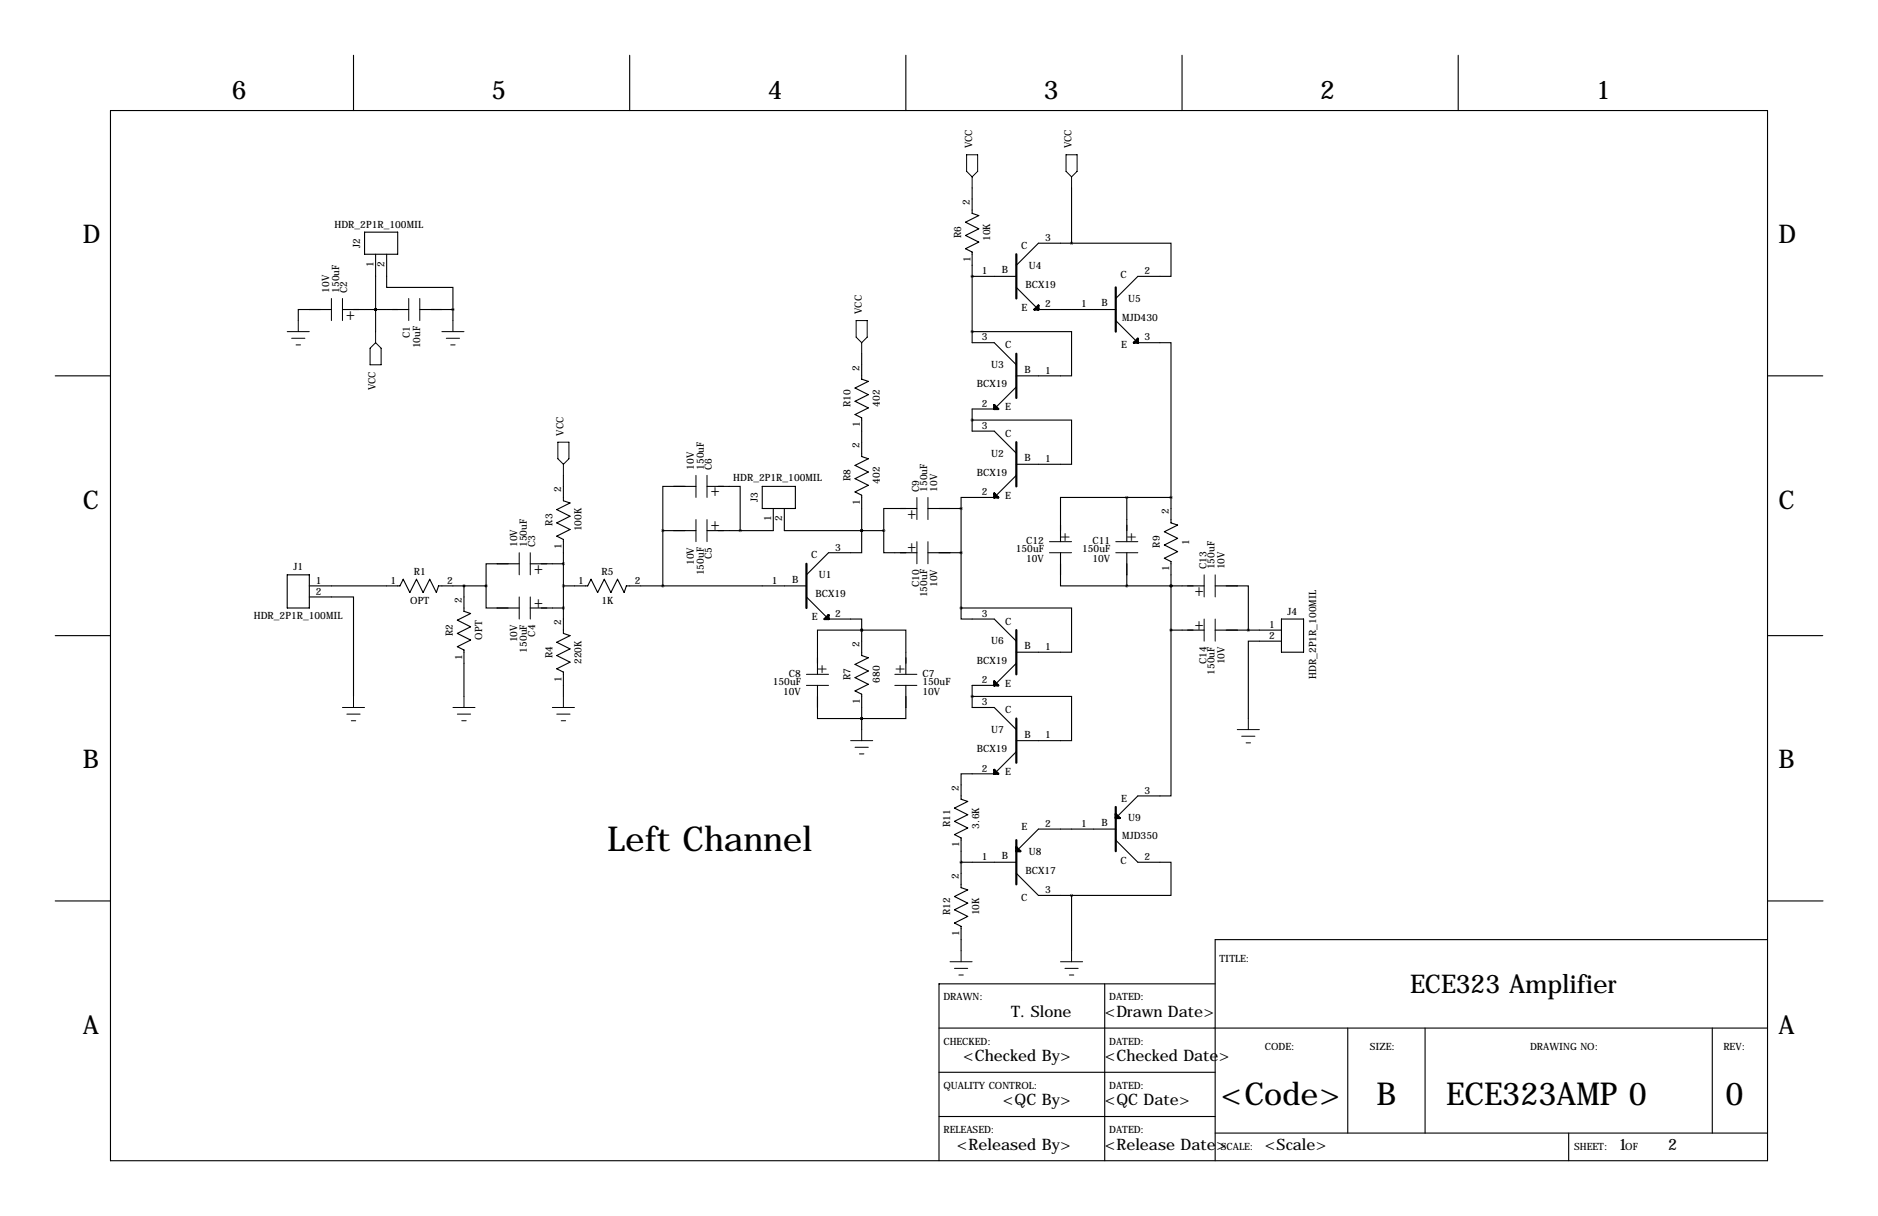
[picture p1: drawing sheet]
<svg xmlns="http://www.w3.org/2000/svg" width="432mm" height="279mm" viewBox="0 0 432 279" stroke-linecap="round" stroke-linejoin="round" font-family="sans-serif">
<g fill="none" stroke="#000" stroke-width=".25">
<path d="M81.3 12.7v12.7M144.8 12.7v12.7M208.3 12.7v12.7M271.8 12.7v12.7M335.3 12.7v12.7M25.4 25.4h381v241.3h-381zM83.8 53.3h7.6v5.1h-7.6zM86.4 58.4v17.8M88.9 58.4v7.6h15.2v5.1M223.5 43.2v5.8l1.5 .5-3 1.6 3 1.5-3 1.5 3 1.5-3 1.6 1.5 .7v20.8h5.1l5.1 5.1M246.4 55.9h22.8v7.6h-7.6l-5.1 5.1M246.4 55.9h-7.6l-5.1 5.1"/>
<path d="M246.4 43.2v12.7M76.2 71.1h-7.6v2.6M78.7 71.1h15.3M86.4 71.1h.1M96.5 71.1h7.6M104.1 71.1v2.6M223.5 63.5h.1M223.5 76.2h22.9v10.2h-12.7M223.5 63.5h10.2M233.7 66l5.1 5.1h17.7M256.5 73.7l5.1 5h7.6v35.6M12.7 86.4h12.7"/>
<path d="M198.1 81.3v5.8l1.5 .5-3 1.6 3 1.5-3 1.5 3 1.5-3 1.5 1.5 .8v8.9l1.5 .5-3 1.5 3 1.6-3 1.5 3 1.5-3 1.5 1.5 .8v8.1M223.5 96.5h22.9v10.2h-12.7M233.7 88.9l-5.1 5.1h-5.1v5.1h5.1l5.1 5M406.4 86.4h12.7M129.5 109.2v5.9l1.6 .5-3.1 1.5 3.1 1.5-3.1 1.5 3.1 1.6-3.1 1.5 1.5 .8v21.5l1.6 .5-3.1 1.6 3.1 1.5-3.1 1.5 3.1 1.5-3.1 1.6 1.5 .7v5.6M160 111.8h-7.6v10.1M162.6 111.8h7.6v10.1M175.3 111.8h7.6v5h-7.6zM177.8 116.8v5.1h-15.2M180.3 116.8v5.1h22.9M210.8 116.8h-7.6v5.1M213.4 116.8h7.6"/>
<path d="M221 116.8v22.9M233.7 109.2l-5.1 5.1h-7.6v2.5M259.1 114.3h-15.3v10.2M259.1 114.3h10.1M259.1 114.3v10.2M269.2 114.3v5.8l1.6 .6-3.1 1.5 3.1 1.5-3.1 1.5 3.1 1.5-3.1 1.6 1.5 .7v15.8M66 132.1h5.1v7.6h-5.1zM71.1 137.2h10.2v22.8M71.1 134.6h20.8l.8-1.5 1.5 3 1.6-3 1.5 3 1.5-3 1.5 3 .5-1.5h11M106.7 134.6v5.9l1.5 .5-3 1.5 3 1.5-3 1.5 3 1.6-3 1.5 1.5 .8v10.6M111.8 134.6v5.1h7.6M119.4 129.5h-7.6v5.1"/>
<path d="M121.9 139.7h7.6M121.9 129.5h7.6M129.5 134.6h5.6l.8-1.5 1.5 3 1.5-3 1.6 3 1.5-3 1.5 3 .5-1.5h41.4M152.4 121.9h7.6M152.4 121.9v12.7M185.4 137.2l5.1 5h7.6v2.6M198.1 121.9h.1M198.1 121.9v5.1h-7.6l-5.1 5.1M203.2 121.9v5.1h7.6M213.4 127h7.6M221 139.7v2.5h7.6l5.1 5.1M221 139.7h25.4v10.2h-12.7"/>
<path d="M243.8 127v7.6h15.3M259.1 134.6h17.8M259.1 127v7.6M269.2 134.6h.1M279.4 134.6h7.6v10.2M12.7 146h12.7M188 157.5v7.6h10.1M198.1 144.8h10.2v10.1M198.1 144.8h.1M198.1 144.8h-10.1v10.1M198.1 144.8v5.8l1.5 .5-3 1.6 3 1.5-3 1.5 3 1.5-3 1.6 1.5 .7v8.1M208.3 157.5v7.6h-10.2"/>
<path d="M233.7 152.4l-5.1 5.1h-5.1v5.1h5.1l5.1 5M269.2 144.8v38.1h-7.6l-5.1 5.1M269.2 144.8h7.7M279.4 144.8h15.2M294.6 147.3h-7.6v17.8M294.6 142.2h5.1v7.7h-5.1zM406.4 146h12.7M198.1 165.1h.1M223.5 160h22.9v10.2h-12.7M233.7 172.7l-5.1 5.1h-7.6v5.8l1.5 .5-3 1.6 3 1.5-3 1.5 3 1.5-3 1.6 1.5 .7v11.5l1.5 .5-3 1.5 3 1.5-3 1.5 3 1.6-3 1.5 1.5 .8v5.5M221 198.1h12.7M256.5 193l5.1 5.1h7.6v7.6h-22.8"/>
<path d="M256.5 190.5h-17.7l-5.1 5.1M12.7 207h12.7M233.7 200.7l5.1 5h7.6M246.4 205.7v12.7M406.4 215.9h-127v50.8M406.5 207h12.7M215.9 236.2h190.5M254 226.1v40.6M279.4 226.1h-63.5v40.6M309.9 236.2v24.1M327.7 236.2v24.1M393.7 236.2v24.1"/>
<path d="M215.9 246.4h63.5M215.9 256.5h63.5M279.4 260.3h127M360.7 260.3v6.4"/>
</g>
<g fill="none" stroke="#000" stroke-width=".23">
<path d="M222.2 35.6h2.6v3.8l-1.3 1.2-1.3-1.2zM245.1 35.6h2.5v3.8l-1.2 1.2-1.3-1.2zM223.5 40.6v2.6M246.4 40.6v2.6M66 76.2h5.1M67.1 77.7h3M68.1 79.2h1M68.6 73.7v2.5M76.2 68.6v5.1M78.7 68.6v5.1M86.4 76.2v2.5M94 68.6v5.1"/>
<path d="M96.5 68.6v5.1M101.6 76.2h5.1M102.6 77.7h3.1M103.6 79.2h1M104.1 73.7v2.5M196.8 73.7h2.6v3.8l-1.3 1.2-1.3-1.2zM198.1 78.7v2.6M85.1 80l1.3-1.3 1.2 1.3v3.8h-2.5zM128.3 101.6h2.5v3.8l-1.3 1.3-1.2-1.3zM129.5 106.7v2.5M160 109.2v5.1M160 119.4v5.1"/>
<path d="M162.6 109.2v5.1M162.6 119.4v5.1M210.8 114.3v5.1M213.4 114.3v5.1M119.4 127v5.1M119.4 137.2v5M121.9 127v5.1M121.9 137.2v5M210.8 124.5v5M213.4 124.5v5M241.3 124.5h5.1M241.3 127h5.1"/>
<path d="M256.5 124.5h5.1M256.5 127h5.1M276.9 132.1v5.1M279.4 132.1v5.1M185.4 154.9h5.1M185.4 157.5h5.1M205.7 154.9h5.1M205.7 157.5h5.1M276.9 142.2v5.1M279.4 142.2v5.1M78.7 162.6h5.1M79.8 164.1h3"/>
<path d="M80.8 165.6h1M81.3 160v2.6M104.1 162.6h5.1M105.2 164.1h3M106.2 165.6h1M106.7 160v2.6M127 162.6h5.1M128 164.1h3.1M129 165.6h1M129.5 160v2.6M195.6 170.2h5.1M196.6 171.7h3"/>
<path d="M197.6 173.2h1M198.1 167.6v2.6M284.5 167.6h5.1M285.5 169.2h3M286.5 170.7h1M287 165.1v2.5M221 218.4v2.6M246.4 218.4v2.6M218.4 221h5.1M219.5 222.5h3M220.5 224h1M243.8 221h5.1"/>
<path d="M244.9 222.5h3M245.9 224h1"/>
</g>
<g fill="none" stroke="#000" stroke-width=".51">
<path d="M233.7 58.4v10.2M238.8 70.2v.9h-1zM256.5 66v10.2M261.6 77.8v.9h-.9zM228.6 93.1l.9 .9h-.9zM233.7 81.3v10.1M228.6 113.4l.9 .9h-.9zM233.7 101.6v10.2M185.4 129.5v10.2M190.5 141.3v.9h-.9zM228.6 156.6l.9 .9h-.9zM233.7 144.8v10.1"/>
<path d="M228.6 176.9l.9 .9h-.9zM233.7 165.1v10.2M233.7 193v10.2M233.7 194.7l.9 .9h-.9M256.5 185.4v10.2M256.5 187l1 1h-1"/>
</g>
<path d="M86.3 71.1a.05 .05 0 0 0 .1 0 .05 .05 0 0 0-.1 0zM129.5 134.6a.05 .05 0 0 0 .1 0 .05 .05 0 0 0-.1 0zM269.2 134.6a.05 .05 0 0 0 .1 0 .05 .05 0 0 0-.1 0zM269.2 134.6a.05 .05 0 0 0 .1 0 .05 .05 0 0 0-.1 0zM269.2 114.3a.05 .05 0 0 0 .1 0 .05 .05 0 0 0-.1 0zM269.2 144.8a.05 .05 0 0 0 .1 0 .05 .05 0 0 0-.1 0zM104.1 71.1a.05 .05 0 0 0 .1 0 .05 .05 0 0 0-.1 0zM111.7 134.6a.05 .05 0 0 0 .1 0 .05 .05 0 0 0-.1 0zM129.5 129.5a.05 .05 0 0 0 .1 0 .05 .05 0 0 0-.1 0zM129.5 139.7a.05 .05 0 0 0 .1 0 .05 .05 0 0 0-.1 0zM86.3 71.1a.05 .05 0 0 0 .1 0 .05 .05 0 0 0-.1 0z" fill="#000" stroke="#000" stroke-width=".63"/>
<text font-size="7.9" x="139.7" y="195.6">Left Channel</text>
<g font-size="7.3">
<text x="280.7" y="254">&lt;Code&gt;</text>
<text x="316.5" y="254">B</text>
<text x="332.5" y="254">ECE323AMP 0</text>
<text x="396.7" y="254">0</text>
</g>
<g font-size="5.9">
<text x="53.3" y="22.9">6</text>
<text x="113" y="22.9">5</text>
<text x="176.5" y="22.9">4</text>
<text x="240" y="22.9">3</text>
<text x="303.5" y="22.9">2</text>
<text x="367" y="22.9">1</text>
<text x="19" y="55.9">D</text>
<text x="408.9" y="55.9">D</text>
<text x="19" y="116.8">C</text>
<text x="408.9" y="116.8">C</text>
<text x="19" y="176.5">B</text>
<text x="408.9" y="176.5">B</text>
<text x="324.2" y="228.1">ECE323 Amplifier</text>
<text x="19" y="237.5">A</text>
<text x="408.9" y="237.5">A</text>
</g>
<g font-size="3.6">
<text x="81.5" y="73.7" transform="rotate(-90 81.5 73.7)">+</text>
<text x="165.4" y="114.3" transform="rotate(-90 165.4 114.3)">+</text>
<text x="210.6" y="119.4" transform="rotate(-90 210.6 119.4)">+</text>
<text x="165.4" y="122.1" transform="rotate(-90 165.4 122.1)">+</text>
<text x="243.7" y="124.2">+</text>
<text x="258.9" y="124.2">+</text>
<text x="210.6" y="127.2" transform="rotate(-90 210.6 127.2)">+</text>
<text x="124.7" y="132.1" transform="rotate(-90 124.7 132.1)">+</text>
<text x="276.6" y="137.2" transform="rotate(-90 276.6 137.2)">+</text>
<text x="124.7" y="139.9" transform="rotate(-90 124.7 139.9)">+</text>
<text x="276.6" y="144.9" transform="rotate(-90 276.6 144.9)">+</text>
<text x="187.8" y="154.7">+</text>
<text x="205.7" y="154.7">+</text>
<text x="232.5" y="233.7">T. Slone</text>
<text x="254" y="233.7">&lt;Drawn Date&gt;</text>
<text x="221.4" y="243.8">&lt;Checked By&gt;</text>
<text x="254" y="243.8">&lt;Checked Date&gt;</text>
<text x="230.6" y="254">&lt;QC By&gt;</text>
<text x="254" y="254">&lt;QC Date&gt;</text>
<text x="220" y="264.2">&lt;Released By&gt;</text>
<text x="254" y="264.2">&lt;Release Date&gt;</text>
<text x="290.8" y="264.2">&lt;Scale&gt;</text>
<text x="372.1" y="264.2">1</text>
<text x="383.5" y="264.2">2</text>
</g>
<g font-size="2.3">
<text x="223.5" y="34" transform="rotate(-90 223.5 34)">VCC</text>
<text x="246.4" y="34" transform="rotate(-90 246.4 34)">VCC</text>
<text x="223" y="47" transform="rotate(-90 223 47)">2</text>
<text x="76.9" y="52.3">HDR_2P1R_100MIL</text>
<text x="82.8" y="57" transform="rotate(-90 82.8 57)">J2</text>
<text x="221" y="54.7" transform="rotate(-90 221 54.7)">R6</text>
<text x="227.7" y="55.4" transform="rotate(-90 227.7 55.4)">10K</text>
<text x="234.8" y="57.2">C</text>
<text x="240.3" y="55.4">3</text>
<text x="85.9" y="61.3" transform="rotate(-90 85.9 61.3)">1</text>
<text x="88.4" y="61.3" transform="rotate(-90 88.4 61.3)">2</text>
<text x="223.1" y="60.1" transform="rotate(-90 223.1 60.1)">1</text>
<text x="225.8" y="63">1</text>
<text x="230.4" y="62.8">B</text>
<text x="236.5" y="61.7">U4</text>
<text x="257.6" y="63.8">C</text>
<text x="263.1" y="63">2</text>
<text x="75.7" y="67.3" transform="rotate(-90 75.7 67.3)">10V</text>
<text x="78" y="67.3" transform="rotate(-90 78 67.3)">150uF</text>
<text x="79.8" y="67.3" transform="rotate(-90 79.8 67.3)">C2</text>
<text x="234.9" y="71.4">E</text>
<text x="235.8" y="66.1">BCX19</text>
<text x="240.3" y="70.6">2</text>
<text x="248.6" y="70.6">1</text>
<text x="253.2" y="70.4">B</text>
<text x="259.4" y="69.3">U5</text>
<text x="94.2" y="77.7" transform="rotate(-90 94.2 77.7)">C1</text>
<text x="198.1" y="72.1" transform="rotate(-90 198.1 72.1)">VCC</text>
<text x="258" y="73.7">MJD430</text>
<text x="96.6" y="80.1" transform="rotate(-90 96.6 80.1)">10uF</text>
<text x="225.8" y="78.2">3</text>
<text x="231.1" y="80.1">C</text>
<text x="257.8" y="80.1">E</text>
<text x="263.1" y="78.2">3</text>
<text x="86.4" y="89.7" transform="rotate(-90 86.4 89.7)">VCC</text>
<text x="197.6" y="85.1" transform="rotate(-90 197.6 85.1)">2</text>
<text x="224.6" y="89">BCX19</text>
<text x="227.9" y="84.6">U3</text>
<text x="235.5" y="85.6">B</text>
<text x="240.3" y="85.9">1</text>
<text x="195.6" y="93.5" transform="rotate(-90 195.6 93.5)">R10</text>
<text x="202.3" y="93.4" transform="rotate(-90 202.3 93.4)">402</text>
<text x="225.8" y="93.5">2</text>
<text x="231.1" y="94.3">E</text>
<text x="129.5" y="100.1" transform="rotate(-90 129.5 100.1)">VCC</text>
<text x="197.7" y="98.2" transform="rotate(-90 197.7 98.2)">1</text>
<text x="225.8" y="98.6">3</text>
<text x="231.1" y="100.4">C</text>
<text x="159.5" y="107.9" transform="rotate(-90 159.5 107.9)">10V</text>
<text x="161.8" y="107.9" transform="rotate(-90 161.8 107.9)">150uF</text>
<text x="163.7" y="107.9" transform="rotate(-90 163.7 107.9)">C6</text>
<text x="197.6" y="102.9" transform="rotate(-90 197.6 102.9)">2</text>
<text x="227.9" y="104.9">U2</text>
<text x="235.5" y="106">B</text>
<text x="240.3" y="106.2">1</text>
<text x="129" y="113.1" transform="rotate(-90 129 113.1)">2</text>
<text x="168.6" y="110.5">HDR_2P1R_100MIL</text>
<text x="195.6" y="110.6" transform="rotate(-90 195.6 110.6)">R8</text>
<text x="202.3" y="111.2" transform="rotate(-90 202.3 111.2)">402</text>
<text x="211.3" y="113" transform="rotate(-90 211.3 113)">C9</text>
<text x="213.2" y="113" transform="rotate(-90 213.2 113)">150uF</text>
<text x="215.5" y="113" transform="rotate(-90 215.5 113)">10V</text>
<text x="224.6" y="109.3">BCX19</text>
<text x="225.8" y="113.8">2</text>
<text x="174.2" y="115.4" transform="rotate(-90 174.2 115.4)">J3</text>
<text x="177.3" y="119.7" transform="rotate(-90 177.3 119.7)">1</text>
<text x="179.8" y="119.7" transform="rotate(-90 179.8 119.7)">2</text>
<text x="197.7" y="116" transform="rotate(-90 197.7 116)">1</text>
<text x="231.1" y="114.6">E</text>
<text x="268.7" y="118.2" transform="rotate(-90 268.7 118.2)">2</text>
<text x="118.9" y="125.7" transform="rotate(-90 118.9 125.7)">10V</text>
<text x="121.2" y="125.7" transform="rotate(-90 121.2 125.7)">150uF</text>
<text x="123" y="125.7" transform="rotate(-90 123 125.7)">C3</text>
<text x="127" y="120.8" transform="rotate(-90 127 120.8)">R3</text>
<text x="133.7" y="122.1" transform="rotate(-90 133.7 122.1)">100K</text>
<text x="235.9" y="125">C12</text>
<text x="251.2" y="125">C11</text>
<text x="266.7" y="125.8" transform="rotate(-90 266.7 125.8)">R9</text>
<text x="273.4" y="125.1" transform="rotate(-90 273.4 125.1)">1</text>
<text x="67.5" y="131.1">J1</text>
<text x="129.1" y="126.1" transform="rotate(-90 129.1 126.1)">1</text>
<text x="159.5" y="129.8" transform="rotate(-90 159.5 129.8)">10V</text>
<text x="163.7" y="128.5" transform="rotate(-90 163.7 128.5)">C5</text>
<text x="186.5" y="128.3">C</text>
<text x="192" y="126.5">3</text>
<text x="233.6" y="126.8">150uF</text>
<text x="235.9" y="129.1">10V</text>
<text x="248.8" y="126.8">150uF</text>
<text x="251.2" y="129.1">10V</text>
<text x="268.8" y="131.2" transform="rotate(-90 268.8 131.2)">1</text>
<text x="277.4" y="130.8" transform="rotate(-90 277.4 130.8)">C13</text>
<text x="279.2" y="130.8" transform="rotate(-90 279.2 130.8)">150uF</text>
<text x="281.5" y="130.8" transform="rotate(-90 281.5 130.8)">10V</text>
<text x="72.6" y="134.1">1</text>
<text x="72.6" y="136.7">2</text>
<text x="89.8" y="134.2">1</text>
<text x="95.1" y="132.1">R1</text>
<text x="102.8" y="134.1">2</text>
<text x="132.9" y="134.2">1</text>
<text x="138.3" y="132.1">R5</text>
<text x="146" y="134.1">2</text>
<text x="161.8" y="132.2" transform="rotate(-90 161.8 132.2)">150uF</text>
<text x="177.5" y="134.1">1</text>
<text x="182.1" y="133.9">B</text>
<text x="187.5" y="137.2">BCX19</text>
<text x="188.3" y="132.8">U1</text>
<text x="211.3" y="134.9" transform="rotate(-90 211.3 134.9)">C10</text>
<text x="213.2" y="137.3" transform="rotate(-90 213.2 137.3)">150uF</text>
<text x="215.5" y="134.9" transform="rotate(-90 215.5 134.9)">10V</text>
<text x="58.4" y="142.3">HDR_2P1R_100MIL</text>
<text x="94.3" y="138.8">OPT</text>
<text x="106.2" y="138.5" transform="rotate(-90 106.2 138.5)">2</text>
<text x="129" y="143.6" transform="rotate(-90 129 143.6)">2</text>
<text x="138.3" y="138.8">1K</text>
<text x="186.6" y="142.5">E</text>
<text x="192" y="141.7">2</text>
<text x="225.8" y="141.7">3</text>
<text x="231.1" y="143.6">C</text>
<text x="296.1" y="141.2">J4</text>
<text x="104.1" y="146.2" transform="rotate(-90 104.1 146.2)">R2</text>
<text x="110.8" y="147" transform="rotate(-90 110.8 147)">OPT</text>
<text x="118.9" y="147.6" transform="rotate(-90 118.9 147.6)">10V</text>
<text x="121.2" y="150" transform="rotate(-90 121.2 150)">150uF</text>
<text x="123" y="146.3" transform="rotate(-90 123 146.3)">C4</text>
<text x="197.6" y="148.6" transform="rotate(-90 197.6 148.6)">2</text>
<text x="227.9" y="148.1">U6</text>
<text x="235.5" y="149.1">B</text>
<text x="240.3" y="149.4">1</text>
<text x="291.8" y="144.3">1</text>
<text x="291.8" y="146.8">2</text>
<text x="106.3" y="151.5" transform="rotate(-90 106.3 151.5)">1</text>
<text x="127" y="151.2" transform="rotate(-90 127 151.2)">R4</text>
<text x="133.7" y="152.6" transform="rotate(-90 133.7 152.6)">220K</text>
<text x="181.4" y="155.4">C8</text>
<text x="212.1" y="155.4">C7</text>
<text x="224.6" y="152.5">BCX19</text>
<text x="277.4" y="152.7" transform="rotate(-90 277.4 152.7)">C14</text>
<text x="279.2" y="155" transform="rotate(-90 279.2 155)">150uF</text>
<text x="281.5" y="152.7" transform="rotate(-90 281.5 152.7)">10V</text>
<text x="129.1" y="156.6" transform="rotate(-90 129.1 156.6)">1</text>
<text x="177.7" y="157.3">150uF</text>
<text x="180.1" y="159.6">10V</text>
<text x="195.6" y="156.3" transform="rotate(-90 195.6 156.3)">R7</text>
<text x="197.7" y="161.7" transform="rotate(-90 197.7 161.7)">1</text>
<text x="202.3" y="156.9" transform="rotate(-90 202.3 156.9)">680</text>
<text x="212.1" y="159.6">10V</text>
<text x="212.1" y="157.3">150uF</text>
<text x="225.8" y="157">2</text>
<text x="231.1" y="157.8">E</text>
<text x="302.6" y="156" transform="rotate(-90 302.6 156)">HDR_2P1R_100MIL</text>
<text x="225.8" y="162.1">3</text>
<text x="231.1" y="163.9">C</text>
<text x="224.6" y="172.8">BCX19</text>
<text x="227.9" y="168.4">U7</text>
<text x="235.5" y="169.5">B</text>
<text x="240.3" y="169.7">1</text>
<text x="225.8" y="177.3">2</text>
<text x="231.1" y="178.1">E</text>
<text x="220.5" y="181.7" transform="rotate(-90 220.5 181.7)">2</text>
<text x="257.8" y="184.2">E</text>
<text x="263.1" y="182.4">3</text>
<text x="218.4" y="190" transform="rotate(-90 218.4 190)">R11</text>
<text x="225.1" y="190.4" transform="rotate(-90 225.1 190.4)">3.6K</text>
<text x="234.9" y="190.8">E</text>
<text x="240.3" y="190">2</text>
<text x="248.6" y="190">1</text>
<text x="253.2" y="189.8">B</text>
<text x="259.4" y="188.7">U9</text>
<text x="220.6" y="194.7" transform="rotate(-90 220.6 194.7)">1</text>
<text x="225.8" y="197.6">1</text>
<text x="230.4" y="197.4">B</text>
<text x="236.5" y="196.3">U8</text>
<text x="258" y="192.9">MJD350</text>
<text x="263.1" y="197.6">2</text>
<text x="220.5" y="202" transform="rotate(-90 220.5 202)">2</text>
<text x="235.8" y="200.7">BCX17</text>
<text x="257.6" y="198.4">C</text>
<text x="234.8" y="207.1">C</text>
<text x="240.3" y="205.2">3</text>
<text x="218.4" y="210.3" transform="rotate(-90 218.4 210.3)">R12</text>
<text x="220.6" y="215" transform="rotate(-90 220.6 215)">1</text>
<text x="225.1" y="210.3" transform="rotate(-90 225.1 210.3)">10K</text>
<text x="280.4" y="221">TITLE:</text>
<text x="216.9" y="229.9">DRAWN:</text>
<text x="255" y="229.9">DATED:</text>
<text x="216.9" y="240">CHECKED:</text>
<text x="255" y="240">DATED:</text>
<text x="290.8" y="241.3">CODE:</text>
<text x="315" y="241.3">SIZE:</text>
<text x="351.8" y="241.3">DRAWING NO:</text>
<text x="396.2" y="241.3">REV:</text>
<text x="216.9" y="250.2">QUALITY CONTROL:</text>
<text x="255" y="250.2">DATED:</text>
<text x="216.9" y="260.3">RELEASED:</text>
<text x="255" y="260.3">DATED:</text>
<text x="280.7" y="264.2">SCALE:</text>
<text x="361.9" y="264.2">SHEET:</text>
<text x="373.7" y="264.2">OF</text>
</g>
</svg>
